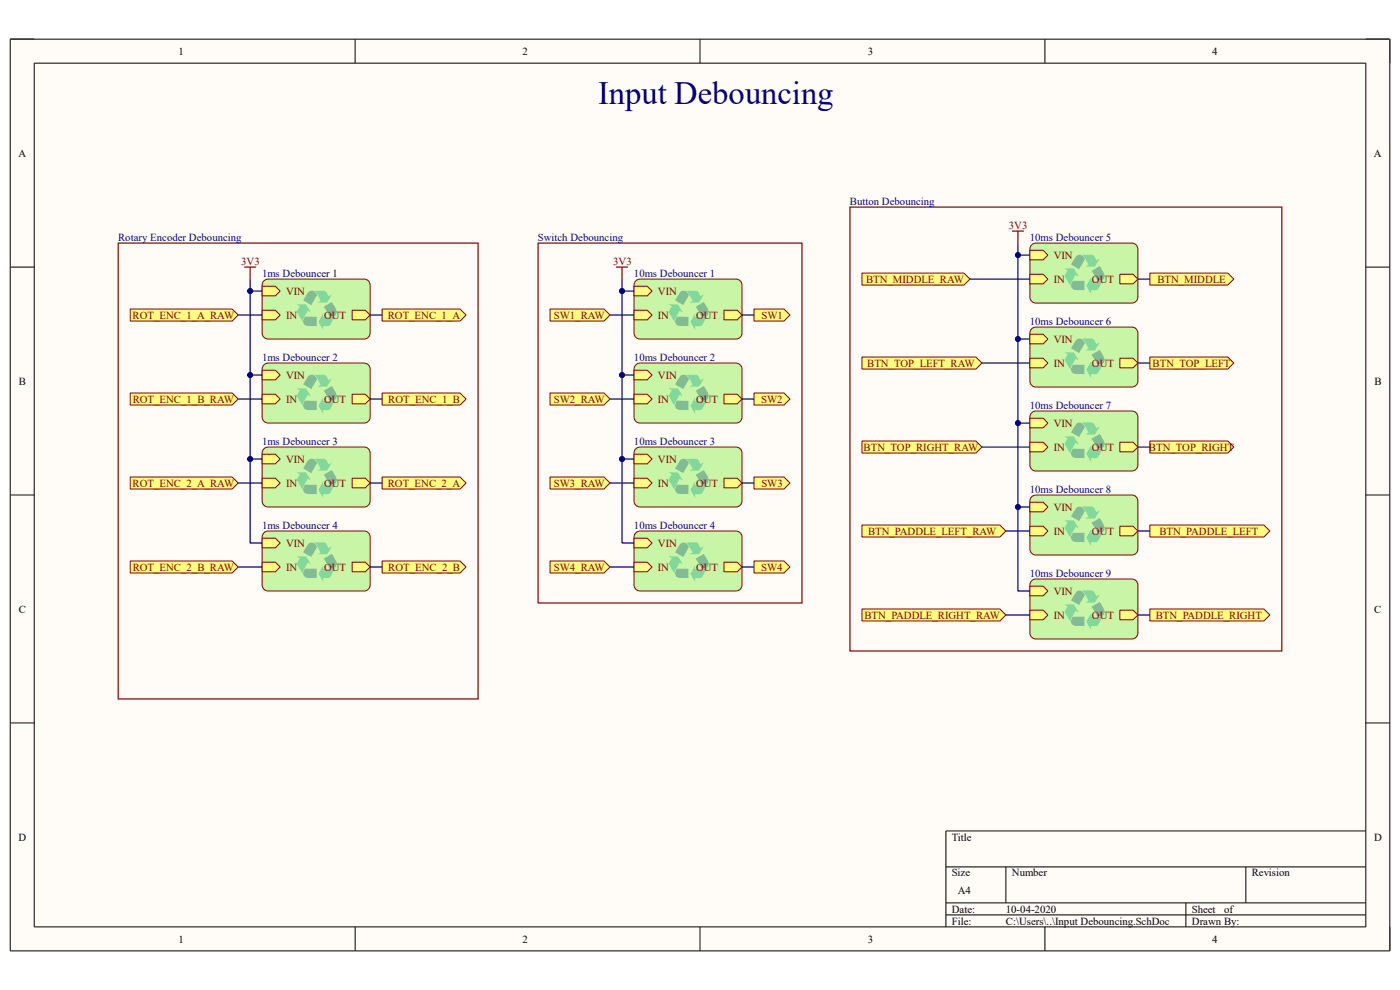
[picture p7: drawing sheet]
<svg xmlns="http://www.w3.org/2000/svg" width="297mm" height="210mm" viewBox="0 0 297 210" stroke-linecap="round" stroke-linejoin="round" font-family="sans-serif">
<path d="M2.2 8.3h292.7v193.4h-292.7z" fill-rule="evenodd" fill="#fffcf8"/>
<path d="M2.2 8.3h292.7v193.4h-292.7z" fill="none" stroke="#000" stroke-width=".21"/>
<path d="M7.3 13.4h282.5v183.2h-282.5z" fill-rule="evenodd" fill="#fffcf8"/>
<g fill="none" stroke="#000" stroke-width=".21">
<path d="M2.2 8.3h5.1M7.3 13.4h282.5v183.2h-282.5zM75.3 8.3v5.1M148.5 8.3v5.1M221.7 8.3v5.1M289.8 8.3h5.1v5.1M2.2 56.7h5.1M289.8 56.7h5.1M2.2 105h5.1M289.8 105h5.1M2.2 153.4h5.1M289.8 153.4h5.1"/>
<path d="M289.8 176.3h-89.1v20.3M75.3 196.6v5.1M148.5 196.6v5.1M200.7 183.9h89.1M200.7 191.5h89.1M200.7 194.1h89.1M213.4 183.9v7.6M221.7 196.6v5.1M251.6 191.5v5.1M264.3 183.9v7.6M294.9 196.6v5.1"/>
</g>
<path d="M25.1 51.6h76.3v96.7h-76.3zM114.2 51.6h55.9v76.3h-55.9zM130.7 56.7h2.5M132 56.7v2.5M180.3 43.9h91.6v94.2h-91.6zM214.7 49h2.5M216 49v2.6" fill="none" stroke="#800000" stroke-width=".25"/>
<path d="M160 65.6h6.3l1.3 1.2-1.3 1.3h-6.3z" fill-rule="evenodd" fill="#ffff80"/>
<path d="M160 65.6h6.3l1.3 1.2-1.3 1.3h-6.3z" fill="none" stroke="#800000" stroke-width=".21"/>
<path d="M160 83.4h6.3l1.3 1.3-1.3 1.2h-6.3z" fill-rule="evenodd" fill="#ffff80"/>
<path d="M160 83.4h6.3l1.3 1.3-1.3 1.2h-6.3z" fill="none" stroke="#800000" stroke-width=".21"/>
<path d="M160 101.2h6.3l1.3 1.3-1.3 1.2h-6.3z" fill-rule="evenodd" fill="#ffff80"/>
<path d="M160 101.2h6.3l1.3 1.3-1.3 1.2h-6.3z" fill="none" stroke="#800000" stroke-width=".21"/>
<path d="M160 119h6.3l1.3 1.3-1.3 1.3h-6.3z" fill-rule="evenodd" fill="#ffff80"/>
<path d="M160 119h6.3l1.3 1.3-1.3 1.3h-6.3z" fill="none" stroke="#800000" stroke-width=".21"/>
<path d="M116.7 65.6h11.4l1.3 1.2-1.3 1.3h-11.4z" fill-rule="evenodd" fill="#ffff80"/>
<path d="M116.7 65.6h11.4l1.3 1.2-1.3 1.3h-11.4z" fill="none" stroke="#800000" stroke-width=".21"/>
<path d="M116.7 83.4h11.4l1.3 1.3-1.3 1.2h-11.4z" fill-rule="evenodd" fill="#ffff80"/>
<path d="M116.7 83.4h11.4l1.3 1.3-1.3 1.2h-11.4z" fill="none" stroke="#800000" stroke-width=".21"/>
<path d="M116.7 101.2h11.4l1.3 1.3-1.3 1.2h-11.4z" fill-rule="evenodd" fill="#ffff80"/>
<path d="M116.7 101.2h11.4l1.3 1.3-1.3 1.2h-11.4z" fill="none" stroke="#800000" stroke-width=".21"/>
<path d="M116.7 119h11.4l1.3 1.3-1.3 1.3h-11.4z" fill-rule="evenodd" fill="#ffff80"/>
<path d="M116.7 119h11.4l1.3 1.3-1.3 1.3h-11.4z" fill="none" stroke="#800000" stroke-width=".21"/>
<path d="M27.6 65.6h21.7l1.2 1.2-1.2 1.3h-21.7z" fill-rule="evenodd" fill="#ffff80"/>
<path d="M27.6 65.6h21.7l1.2 1.2-1.2 1.3h-21.7z" fill="none" stroke="#800000" stroke-width=".21"/>
<path d="M27.6 83.4h21.7l1.2 1.2-1.2 1.3h-21.7z" fill-rule="evenodd" fill="#ffff80"/>
<path d="M27.6 83.4h21.7l1.2 1.2-1.2 1.3h-21.7z" fill="none" stroke="#800000" stroke-width=".21"/>
<path d="M51.8 56.7h2.5M53.1 56.7v2.5" fill="none" stroke="#800000" stroke-width=".25"/>
<path d="M81.1 65.6h16.5l1.3 1.2-1.3 1.3h-16.5z" fill-rule="evenodd" fill="#ffff80"/>
<path d="M81.1 65.6h16.5l1.3 1.2-1.3 1.3h-16.5z" fill="none" stroke="#800000" stroke-width=".21"/>
<path d="M81.1 83.4h16.5l1.3 1.3-1.3 1.2h-16.5z" fill-rule="evenodd" fill="#ffff80"/>
<path d="M81.1 83.4h16.5l1.3 1.3-1.3 1.2h-16.5z" fill="none" stroke="#800000" stroke-width=".21"/>
<path d="M243.9 57.9h16.6l1.3 1.3-1.3 1.3h-16.6z" fill-rule="evenodd" fill="#ffff80"/>
<path d="M243.9 57.9h16.6l1.3 1.3-1.3 1.3h-16.6z" fill="none" stroke="#800000" stroke-width=".21"/>
<path d="M243.9 75.7h16.6l1.3 1.3-1.3 1.3h-16.6z" fill-rule="evenodd" fill="#ffff80"/>
<path d="M243.9 75.7h16.6l1.3 1.3-1.3 1.3h-16.6z" fill="none" stroke="#800000" stroke-width=".21"/>
<path d="M243.9 93.6h16.6l1.3 1.2-1.3 1.3h-16.6z" fill-rule="evenodd" fill="#ffff80"/>
<path d="M243.9 93.6h16.6l1.3 1.2-1.3 1.3h-16.6z" fill="none" stroke="#800000" stroke-width=".21"/>
<path d="M243.9 111.4h24.2l1.3 1.2-1.3 1.3h-24.2z" fill-rule="evenodd" fill="#ffff80"/>
<path d="M243.9 111.4h24.2l1.3 1.2-1.3 1.3h-24.2z" fill="none" stroke="#800000" stroke-width=".21"/>
<path d="M243.9 129.2h24.2l1.3 1.3-1.3 1.2h-24.2z" fill-rule="evenodd" fill="#ffff80"/>
<path d="M243.9 129.2h24.2l1.3 1.3-1.3 1.2h-24.2z" fill="none" stroke="#800000" stroke-width=".21"/>
<path d="M182.9 57.9h21.6l1.3 1.3-1.3 1.3h-21.6z" fill-rule="evenodd" fill="#ffff80"/>
<path d="M182.9 57.9h21.6l1.3 1.3-1.3 1.3h-21.6z" fill="none" stroke="#800000" stroke-width=".21"/>
<path d="M182.9 75.7h24.1l1.3 1.3-1.3 1.3h-24.1z" fill-rule="evenodd" fill="#ffff80"/>
<path d="M182.9 75.7h24.1l1.3 1.3-1.3 1.3h-24.1z" fill="none" stroke="#800000" stroke-width=".21"/>
<path d="M182.9 93.6h24.1l1.3 1.2-1.3 1.3h-24.1z" fill-rule="evenodd" fill="#ffff80"/>
<path d="M182.9 93.6h24.1l1.3 1.2-1.3 1.3h-24.1z" fill="none" stroke="#800000" stroke-width=".21"/>
<path d="M182.9 111.4h29.2l1.3 1.2-1.3 1.3h-29.2z" fill-rule="evenodd" fill="#ffff80"/>
<path d="M182.9 111.4h29.2l1.3 1.2-1.3 1.3h-29.2z" fill="none" stroke="#800000" stroke-width=".21"/>
<path d="M182.9 129.2h29.2l1.3 1.3-1.3 1.2h-29.2z" fill-rule="evenodd" fill="#ffff80"/>
<path d="M182.9 129.2h29.2l1.3 1.3-1.3 1.2h-29.2z" fill="none" stroke="#800000" stroke-width=".21"/>
<path d="M134.8 59.7l.6-.4 .4-.1h20.3a1.27 1.27 0 0 1 1.3 1.3v10.2a1.27 1.27 0 0 1-1.3 1.2h-20.3a1.27 1.27 0 0 1-1.3-1.2v-10.2z" fill-rule="evenodd" fill="#c8f6a6"/>
<path d="M134.8 59.7l.6-.4 .4-.1h20.3a1.27 1.27 0 0 1 1.3 1.3v10.2a1.27 1.27 0 0 1-1.3 1.2h-20.3a1.27 1.27 0 0 1-1.3-1.2v-10.2z" fill="none" stroke="#800000" stroke-width=".21"/>
<path d="M145.4 61.7h2.4l.4 .3 .4 .9 .7-.4-1 1.7h-2l.7-.4-1.1-1.9z" fill="#82d79a"/>
<path d="M144.4 61.9a1.1 1.1 0 0 1 1.8 .7l-1.3 2.1-1.7-1z" fill="#82bc95"/>
<path d="M147.4 66.5l.1 .8h1.9l.7-.3-1.2 2-1.4 .2v.8l-1-1.7z" fill="#82d79a"/>
<path d="M147.6 65.1l1.7-1a3.7 3.7 0 0 1 1.1 2.2l-.1 .2a1.19 1.19 0 0 1-1.4 .7z" fill="#82bc95"/>
<path d="M141.9 64.6h1.9l1.1 1.7-.7-.4-1 1.7-.1 .7-1.1-2 .1-.5 .4-.8z" fill="#82d79a"/>
<path d="M143.6 67.2h2.5v2l-1.9-.1a1.09 1.09 0 0 1-1-.7 1.09 1.09 0 0 1 .4-1.2z" fill="#82bc95"/>
<path d="M134.5 60.7h2.8l1 1-1 1.1h-2.8z" fill-rule="evenodd" fill="#ffff80"/>
<path d="M134.5 60.7h2.8l1 1-1 1.1h-2.8z" fill="none" stroke="#800000" stroke-width=".21"/>
<path d="M134.5 65.8h2.8l1 1-1 1.1h-2.8z" fill-rule="evenodd" fill="#ffff80"/>
<path d="M134.5 65.8h2.8l1 1-1 1.1h-2.8z" fill="none" stroke="#800000" stroke-width=".21"/>
<path d="M153.6 65.8h2.8l1 1-1 1.1h-2.8z" fill-rule="evenodd" fill="#ffff80"/>
<path d="M153.6 65.8h2.8l1 1-1 1.1h-2.8z" fill="none" stroke="#800000" stroke-width=".21"/>
<path d="M134.8 77.5l.6-.4 .4-.1h20.3a1.27 1.27 0 0 1 1.3 1.3v10.2a1.27 1.27 0 0 1-1.3 1.2h-20.3a1.27 1.27 0 0 1-1.3-1.2v-10.2z" fill-rule="evenodd" fill="#c8f6a6"/>
<path d="M134.8 77.5l.6-.4 .4-.1h20.3a1.27 1.27 0 0 1 1.3 1.3v10.2a1.27 1.27 0 0 1-1.3 1.2h-20.3a1.27 1.27 0 0 1-1.3-1.2v-10.2z" fill="none" stroke="#800000" stroke-width=".21"/>
<path d="M145.4 79.5h2.4l.4 .4 .4 .8 .7-.4-1 1.7h-2l.7-.4-1.1-1.8z" fill="#82d79a"/>
<path d="M144.4 79.8a1.1 1.1 0 0 1 1.8 .7l-1.3 2.1-1.7-1.1z" fill="#82bc95"/>
<path d="M147.4 84.4l.1 .7h1.9l.7-.3-1.2 2.1-1.4 .1v.8l-1-1.7z" fill="#82d79a"/>
<path d="M147.6 82.9l1.7-1a3.7 3.7 0 0 1 1.1 2.2l-.1 .2a1.19 1.19 0 0 1-1.4 .7z" fill="#82bc95"/>
<path d="M141.9 82.4h1.9l1.1 1.7-.7-.3-1 1.6-.1 .7-1.1-1.9 .1-.6 .4-.8z" fill="#82d79a"/>
<path d="M143.6 85h2.5v2h-1.9a1.09 1.09 0 0 1-1-.8 1.09 1.09 0 0 1 .4-1.2z" fill="#82bc95"/>
<path d="M134.5 78.5h2.8l1 1.1-1 1h-2.8z" fill-rule="evenodd" fill="#ffff80"/>
<path d="M134.5 78.5h2.8l1 1.1-1 1h-2.8z" fill="none" stroke="#800000" stroke-width=".21"/>
<path d="M134.5 83.6h2.8l1 1.1-1 1h-2.8z" fill-rule="evenodd" fill="#ffff80"/>
<path d="M134.5 83.6h2.8l1 1.1-1 1h-2.8z" fill="none" stroke="#800000" stroke-width=".21"/>
<path d="M153.6 83.6h2.8l1 1.1-1 1h-2.8z" fill-rule="evenodd" fill="#ffff80"/>
<path d="M153.6 83.6h2.8l1 1.1-1 1h-2.8z" fill="none" stroke="#800000" stroke-width=".21"/>
<path d="M134.8 95.4l.6-.5 .4-.1h20.3a1.27 1.27 0 0 1 1.3 1.3v10.2a1.27 1.27 0 0 1-1.3 1.3h-20.3a1.27 1.27 0 0 1-1.3-1.3v-10.2z" fill-rule="evenodd" fill="#c8f6a6"/>
<path d="M134.8 95.4l.6-.5 .4-.1h20.3a1.27 1.27 0 0 1 1.3 1.3v10.2a1.27 1.27 0 0 1-1.3 1.3h-20.3a1.27 1.27 0 0 1-1.3-1.3v-10.2z" fill="none" stroke="#800000" stroke-width=".21"/>
<path d="M145.4 97.3h2.4l.4 .4 .4 .8 .7-.4-1 1.7h-2l.7-.4-1.1-1.8z" fill="#82d79a"/>
<path d="M144.4 97.6a1.1 1.1 0 0 1 1.8 .7l-1.3 2.1-1.7-1z" fill="#82bc95"/>
<path d="M147.4 102.2l.1 .7h1.9l.7-.3-1.2 2.1-1.4 .1v.8l-1-1.7z" fill="#82d79a"/>
<path d="M147.6 100.7l1.7-1a3.7 3.7 0 0 1 1.1 2.2l-.1 .2a1.19 1.19 0 0 1-1.4 .7z" fill="#82bc95"/>
<path d="M141.9 100.2h1.9l1.1 1.7-.7-.3-1 1.7-.1 .7-1.1-2 .1-.6 .4-.8z" fill="#82d79a"/>
<path d="M143.6 102.8l2.5 .1v1.9h-1.9a1.09 1.09 0 0 1-1-.8 1.09 1.09 0 0 1 .4-1.2z" fill="#82bc95"/>
<path d="M134.5 96.4h2.8l1 1-1 1h-2.8z" fill-rule="evenodd" fill="#ffff80"/>
<path d="M134.5 96.4h2.8l1 1-1 1h-2.8z" fill="none" stroke="#800000" stroke-width=".21"/>
<path d="M134.5 101.4h2.8l1 1.1-1 1h-2.8z" fill-rule="evenodd" fill="#ffff80"/>
<path d="M134.5 101.4h2.8l1 1.1-1 1h-2.8z" fill="none" stroke="#800000" stroke-width=".21"/>
<path d="M153.6 101.4h2.8l1 1.1-1 1h-2.8z" fill-rule="evenodd" fill="#ffff80"/>
<path d="M153.6 101.4h2.8l1 1.1-1 1h-2.8z" fill="none" stroke="#800000" stroke-width=".21"/>
<path d="M134.8 113.2l.6-.5 .4-.1h20.3a1.27 1.27 0 0 1 1.3 1.3v10.2a1.27 1.27 0 0 1-1.3 1.3h-20.3a1.27 1.27 0 0 1-1.3-1.3v-10.2z" fill-rule="evenodd" fill="#c8f6a6"/>
<path d="M134.8 113.2l.6-.5 .4-.1h20.3a1.27 1.27 0 0 1 1.3 1.3v10.2a1.27 1.27 0 0 1-1.3 1.3h-20.3a1.27 1.27 0 0 1-1.3-1.3v-10.2z" fill="none" stroke="#800000" stroke-width=".21"/>
<path d="M145.4 115.1h2.4l.4 .4 .4 .8 .7-.4-1 1.7h-2l.7-.4-1.1-1.8z" fill="#82d79a"/>
<path d="M144.4 115.4a1.1 1.1 0 0 1 1.8 .7l-1.3 2.1-1.7-1.1z" fill="#82bc95"/>
<path d="M147.4 120l.1 .7h1.9l.7-.2-1.2 2-1.4 .1v.8l-1-1.7z" fill="#82d79a"/>
<path d="M147.6 118.5l1.7-1a3.7 3.7 0 0 1 1.1 2.2l-.1 .2a1.19 1.19 0 0 1-1.4 .7z" fill="#82bc95"/>
<path d="M141.9 118h1.9l1.1 1.7-.7-.3-1 1.7-.1 .7-1.1-2 .1-.6 .4-.8z" fill="#82d79a"/>
<path d="M143.6 120.6l2.5 .1v1.9h-1.9a1.09 1.09 0 0 1-1-.8 1.09 1.09 0 0 1 .4-1.2z" fill="#82bc95"/>
<path d="M134.5 114.2h2.8l1 1-1 1h-2.8z" fill-rule="evenodd" fill="#ffff80"/>
<path d="M134.5 114.2h2.8l1 1-1 1h-2.8z" fill="none" stroke="#800000" stroke-width=".21"/>
<path d="M134.5 119.3h2.8l1 1-1 1h-2.8z" fill-rule="evenodd" fill="#ffff80"/>
<path d="M134.5 119.3h2.8l1 1-1 1h-2.8z" fill="none" stroke="#800000" stroke-width=".21"/>
<path d="M153.6 119.3h2.8l1 1-1 1h-2.8z" fill-rule="evenodd" fill="#ffff80"/>
<path d="M153.6 119.3h2.8l1 1-1 1h-2.8z" fill="none" stroke="#800000" stroke-width=".21"/>
<path d="M218.7 52.1l.7-.5h.4h20.3a1.27 1.27 0 0 1 1.3 1.2v10.2a1.27 1.27 0 0 1-1.3 1.3h-20.3a1.27 1.27 0 0 1-1.3-1.3v-10.2z" fill-rule="evenodd" fill="#c8f6a6"/>
<path d="M218.7 52.1l.7-.5h.4h20.3a1.27 1.27 0 0 1 1.3 1.2v10.2a1.27 1.27 0 0 1-1.3 1.3h-20.3a1.27 1.27 0 0 1-1.3-1.3v-10.2z" fill="none" stroke="#800000" stroke-width=".21"/>
<path d="M229.4 54l2.4 .1 .4 .3 .4 .8 .7-.4-1 1.7h-2l.6-.3-1-1.9z" fill="#82d79a"/>
<path d="M228.4 54.3a1.1 1.1 0 0 1 1.8 .7l-1.3 2.1-1.7-1z" fill="#82bc95"/>
<path d="M231.4 58.9v.8l2-.1 .7-.2-1.2 2-1.4 .2v.8l-1-1.7z" fill="#82d79a"/>
<path d="M231.6 57.4l1.7-1a3.7 3.7 0 0 1 1.1 2.3l-.1 .2a1.19 1.19 0 0 1-1.5 .6z" fill="#82bc95"/>
<path d="M225.8 57h2l1.1 1.7-.7-.4-1 1.7-.1 .7-1.2-2 .1-.5 .5-.8z" fill="#82d79a"/>
<path d="M227.6 59.6h2.5v1.9h-1.9a1.09 1.09 0 0 1-1-.7 1.09 1.09 0 0 1 .4-1.2z" fill="#82bc95"/>
<path d="M218.5 53.1h2.8l1 1-1 1h-2.8z" fill-rule="evenodd" fill="#ffff80"/>
<path d="M218.5 53.1h2.8l1 1-1 1h-2.8z" fill="none" stroke="#800000" stroke-width=".21"/>
<path d="M218.5 58.2h2.8l1 1-1 1h-2.8z" fill-rule="evenodd" fill="#ffff80"/>
<path d="M218.5 58.2h2.8l1 1-1 1h-2.8z" fill="none" stroke="#800000" stroke-width=".21"/>
<path d="M237.6 58.2h2.8l1 1-1 1h-2.8z" fill-rule="evenodd" fill="#ffff80"/>
<path d="M237.6 58.2h2.8l1 1-1 1h-2.8z" fill="none" stroke="#800000" stroke-width=".21"/>
<path d="M218.7 69.9l.7-.5h.4h20.3a1.27 1.27 0 0 1 1.3 1.3v10.1a1.27 1.27 0 0 1-1.3 1.3h-20.3a1.27 1.27 0 0 1-1.3-1.3v-10.1z" fill-rule="evenodd" fill="#c8f6a6"/>
<path d="M218.7 69.9l.7-.5h.4h20.3a1.27 1.27 0 0 1 1.3 1.3v10.1a1.27 1.27 0 0 1-1.3 1.3h-20.3a1.27 1.27 0 0 1-1.3-1.3v-10.1z" fill="none" stroke="#800000" stroke-width=".21"/>
<path d="M229.4 71.8h2.4l.4 .4 .4 .8 .7-.4-1 1.7h-2l.6-.3-1-1.9z" fill="#82d79a"/>
<path d="M228.4 72.1a1.1 1.1 0 0 1 1.8 .7l-1.3 2.1-1.7-1z" fill="#82bc95"/>
<path d="M231.4 76.7v.8l2-.1 .7-.2-1.2 2-1.4 .2v.8l-1-1.7z" fill="#82d79a"/>
<path d="M231.6 75.2l1.7-1a3.7 3.7 0 0 1 1.1 2.3l-.1 .2a1.19 1.19 0 0 1-1.5 .6z" fill="#82bc95"/>
<path d="M225.8 74.8h2l1.1 1.7-.7-.4-1 1.7-.1 .7-1.2-2 .1-.5 .5-.8z" fill="#82d79a"/>
<path d="M227.6 77.4h2.5v2l-1.9-.1a1.09 1.09 0 0 1-1-.7 1.09 1.09 0 0 1 .4-1.2z" fill="#82bc95"/>
<path d="M218.5 70.9h2.8l1 1-1 1.1h-2.8z" fill-rule="evenodd" fill="#ffff80"/>
<path d="M218.5 70.9h2.8l1 1-1 1.1h-2.8z" fill="none" stroke="#800000" stroke-width=".21"/>
<path d="M218.5 76h2.8l1 1-1 1h-2.8z" fill-rule="evenodd" fill="#ffff80"/>
<path d="M218.5 76h2.8l1 1-1 1h-2.8z" fill="none" stroke="#800000" stroke-width=".21"/>
<path d="M237.6 76h2.8l1 1-1 1h-2.8z" fill-rule="evenodd" fill="#ffff80"/>
<path d="M237.6 76h2.8l1 1-1 1h-2.8z" fill="none" stroke="#800000" stroke-width=".21"/>
<path d="M218.7 87.7l.7-.4 .4-.1h20.3a1.27 1.27 0 0 1 1.3 1.3v10.1a1.27 1.27 0 0 1-1.3 1.3h-20.3a1.27 1.27 0 0 1-1.3-1.3v-10.1z" fill-rule="evenodd" fill="#c8f6a6"/>
<path d="M218.7 87.7l.7-.4 .4-.1h20.3a1.27 1.27 0 0 1 1.3 1.3v10.1a1.27 1.27 0 0 1-1.3 1.3h-20.3a1.27 1.27 0 0 1-1.3-1.3v-10.1z" fill="none" stroke="#800000" stroke-width=".21"/>
<path d="M229.4 89.6l2.4 .1 .4 .3 .4 .8 .7-.3-1 1.7h-2l.6-.4-1-1.9z" fill="#82d79a"/>
<path d="M228.4 89.9a1.1 1.1 0 0 1 1.8 .7l-1.3 2.1-1.7-1z" fill="#82bc95"/>
<path d="M231.4 94.5v.8h2l.7-.3-1.2 2.1-1.4 .1v.8l-1-1.7z" fill="#82d79a"/>
<path d="M231.6 93.1l1.7-1a3.7 3.7 0 0 1 1.1 2.2l-.1 .2a1.19 1.19 0 0 1-1.5 .7z" fill="#82bc95"/>
<path d="M225.8 92.6h2l1.1 1.7-.7-.4-1 1.7-.1 .7-1.2-2 .1-.5 .5-.8z" fill="#82d79a"/>
<path d="M227.6 95.2h2.5v2h-1.9a1.09 1.09 0 0 1-1-.8 1.09 1.09 0 0 1 .4-1.2z" fill="#82bc95"/>
<path d="M218.5 88.7h2.8l1 1-1 1.1h-2.8z" fill-rule="evenodd" fill="#ffff80"/>
<path d="M218.5 88.7h2.8l1 1-1 1.1h-2.8z" fill="none" stroke="#800000" stroke-width=".21"/>
<path d="M218.5 93.8h2.8l1 1-1 1.1h-2.8z" fill-rule="evenodd" fill="#ffff80"/>
<path d="M218.5 93.8h2.8l1 1-1 1.1h-2.8z" fill="none" stroke="#800000" stroke-width=".21"/>
<path d="M237.6 93.8h2.8l1 1-1 1.1h-2.8z" fill-rule="evenodd" fill="#ffff80"/>
<path d="M237.6 93.8h2.8l1 1-1 1.1h-2.8z" fill="none" stroke="#800000" stroke-width=".21"/>
<path d="M218.7 105.5l.7-.4 .4-.1h20.3a1.27 1.27 0 0 1 1.3 1.3v10.2a1.27 1.27 0 0 1-1.3 1.2h-20.3a1.27 1.27 0 0 1-1.3-1.2v-10.2z" fill-rule="evenodd" fill="#c8f6a6"/>
<path d="M218.7 105.5l.7-.4 .4-.1h20.3a1.27 1.27 0 0 1 1.3 1.3v10.2a1.27 1.27 0 0 1-1.3 1.2h-20.3a1.27 1.27 0 0 1-1.3-1.2v-10.2z" fill="none" stroke="#800000" stroke-width=".21"/>
<path d="M229.4 107.5h2.4l.4 .3 .4 .9 .7-.4-1 1.7h-2l.6-.4-1-1.9z" fill="#82d79a"/>
<path d="M228.4 107.7a1.1 1.1 0 0 1 1.8 .7l-1.3 2.1-1.7-1z" fill="#82bc95"/>
<path d="M231.4 112.4v.7h2l.7-.3-1.2 2.1-1.4 .1v.8l-1-1.7z" fill="#82d79a"/>
<path d="M231.6 110.9l1.7-1a3.7 3.7 0 0 1 1.1 2.2l-.1 .2a1.19 1.19 0 0 1-1.5 .7z" fill="#82bc95"/>
<path d="M225.8 110.4h2l1.1 1.7-.7-.3-1 1.6-.1 .7-1.2-1.9 .1-.6 .5-.8z" fill="#82d79a"/>
<path d="M227.6 113h2.5v2h-1.9a1.09 1.09 0 0 1-1-.8 1.09 1.09 0 0 1 .4-1.2z" fill="#82bc95"/>
<path d="M218.5 106.5h2.8l1 1.1-1 1h-2.8z" fill-rule="evenodd" fill="#ffff80"/>
<path d="M218.5 106.5h2.8l1 1.1-1 1h-2.8z" fill="none" stroke="#800000" stroke-width=".21"/>
<path d="M218.5 111.6h2.8l1 1-1 1.1h-2.8z" fill-rule="evenodd" fill="#ffff80"/>
<path d="M218.5 111.6h2.8l1 1-1 1.1h-2.8z" fill="none" stroke="#800000" stroke-width=".21"/>
<path d="M237.6 111.6h2.8l1 1-1 1.1h-2.8z" fill-rule="evenodd" fill="#ffff80"/>
<path d="M237.6 111.6h2.8l1 1-1 1.1h-2.8z" fill="none" stroke="#800000" stroke-width=".21"/>
<path d="M218.7 123.3l.7-.4 .4-.1h20.3a1.27 1.27 0 0 1 1.3 1.3v10.2a1.27 1.27 0 0 1-1.3 1.3h-20.3a1.27 1.27 0 0 1-1.3-1.3v-10.2z" fill-rule="evenodd" fill="#c8f6a6"/>
<path d="M218.7 123.3l.7-.4 .4-.1h20.3a1.27 1.27 0 0 1 1.3 1.3v10.2a1.27 1.27 0 0 1-1.3 1.3h-20.3a1.27 1.27 0 0 1-1.3-1.3v-10.2z" fill="none" stroke="#800000" stroke-width=".21"/>
<path d="M229.4 125.3h2.4l.4 .4 .4 .8 .7-.4-1 1.7h-2l.6-.4-1-1.8z" fill="#82d79a"/>
<path d="M228.4 125.6a1.1 1.1 0 0 1 1.8 .7l-1.3 2.1-1.7-1.1z" fill="#82bc95"/>
<path d="M231.4 130.2v.7h2l.7-.3-1.2 2.1-1.4 .1v.8l-1-1.7z" fill="#82d79a"/>
<path d="M231.6 128.7l1.7-1a3.7 3.7 0 0 1 1.1 2.2l-.1 .2a1.19 1.19 0 0 1-1.5 .7z" fill="#82bc95"/>
<path d="M225.8 128.2h2l1.1 1.7-.7-.3-1 1.6-.1 .8-1.2-2 .1-.6 .5-.8z" fill="#82d79a"/>
<path d="M227.6 130.8h2.5v2h-1.9a1.09 1.09 0 0 1-1-.8 1.09 1.09 0 0 1 .4-1.2z" fill="#82bc95"/>
<path d="M218.5 124.4h2.8l1 1-1 1h-2.8z" fill-rule="evenodd" fill="#ffff80"/>
<path d="M218.5 124.4h2.8l1 1-1 1h-2.8z" fill="none" stroke="#800000" stroke-width=".21"/>
<path d="M218.5 129.4h2.8l1 1.1-1 1h-2.8z" fill-rule="evenodd" fill="#ffff80"/>
<path d="M218.5 129.4h2.8l1 1.1-1 1h-2.8z" fill="none" stroke="#800000" stroke-width=".21"/>
<path d="M237.6 129.4h2.8l1 1.1-1 1h-2.8z" fill-rule="evenodd" fill="#ffff80"/>
<path d="M237.6 129.4h2.8l1 1.1-1 1h-2.8z" fill="none" stroke="#800000" stroke-width=".21"/>
<path d="M55.9 59.7l.6-.4 .4-.1h20.3a1.27 1.27 0 0 1 1.3 1.3v10.2a1.27 1.27 0 0 1-1.3 1.2h-20.3a1.27 1.27 0 0 1-1.3-1.2v-10.2z" fill-rule="evenodd" fill="#c8f6a6"/>
<path d="M55.9 59.7l.6-.4 .4-.1h20.3a1.27 1.27 0 0 1 1.3 1.3v10.2a1.27 1.27 0 0 1-1.3 1.2h-20.3a1.27 1.27 0 0 1-1.3-1.2v-10.2z" fill="none" stroke="#800000" stroke-width=".21"/>
<path d="M66.5 61.7h2.4l.4 .3 .4 .9 .7-.4-1 1.7h-2l.6-.4-1-1.9z" fill="#82d79a"/>
<path d="M65.5 61.9a1.1 1.1 0 0 1 1.8 .7l-1.3 2.1-1.7-1z" fill="#82bc95"/>
<path d="M68.5 66.5v.8h2l.7-.3-1.2 2-1.4 .2v.8l-1-1.7z" fill="#82d79a"/>
<path d="M68.7 65.1l1.7-1a3.7 3.7 0 0 1 1.1 2.2l-.1 .2a1.19 1.19 0 0 1-1.5 .7z" fill="#82bc95"/>
<path d="M62.9 64.6h2l1.1 1.7-.7-.4-1 1.7-.1 .7-1.2-2 .2-.5 .4-.8z" fill="#82d79a"/>
<path d="M64.7 67.2h2.5v2l-1.9-.1a1.09 1.09 0 0 1-1-.7 1.09 1.09 0 0 1 .4-1.2z" fill="#82bc95"/>
<path d="M55.6 60.7h2.8l1 1-1 1.1h-2.8z" fill-rule="evenodd" fill="#ffff80"/>
<path d="M55.6 60.7h2.8l1 1-1 1.1h-2.8z" fill="none" stroke="#800000" stroke-width=".21"/>
<path d="M55.6 65.8h2.8l1 1-1 1.1h-2.8z" fill-rule="evenodd" fill="#ffff80"/>
<path d="M55.6 65.8h2.8l1 1-1 1.1h-2.8z" fill="none" stroke="#800000" stroke-width=".21"/>
<path d="M74.7 65.8h2.8l1 1-1 1.1h-2.8z" fill-rule="evenodd" fill="#ffff80"/>
<path d="M74.7 65.8h2.8l1 1-1 1.1h-2.8z" fill="none" stroke="#800000" stroke-width=".21"/>
<path d="M55.9 77.5l.6-.4 .4-.1h20.3a1.27 1.27 0 0 1 1.3 1.3v10.2a1.27 1.27 0 0 1-1.3 1.2h-20.3a1.27 1.27 0 0 1-1.3-1.2v-10.2z" fill-rule="evenodd" fill="#c8f6a6"/>
<path d="M55.9 77.5l.6-.4 .4-.1h20.3a1.27 1.27 0 0 1 1.3 1.3v10.2a1.27 1.27 0 0 1-1.3 1.2h-20.3a1.27 1.27 0 0 1-1.3-1.2v-10.2z" fill="none" stroke="#800000" stroke-width=".21"/>
<path d="M66.5 79.5h2.4l.4 .4 .4 .8 .7-.4-1 1.7h-2l.6-.4-1-1.8z" fill="#82d79a"/>
<path d="M65.5 79.8a1.1 1.1 0 0 1 1.8 .7l-1.3 2.1-1.7-1.1z" fill="#82bc95"/>
<path d="M68.5 84.4v.7h2l.7-.3-1.2 2.1-1.4 .1v.8l-1-1.7z" fill="#82d79a"/>
<path d="M68.7 82.9l1.7-1a3.7 3.7 0 0 1 1.1 2.2l-.1 .2a1.19 1.19 0 0 1-1.5 .7z" fill="#82bc95"/>
<path d="M62.9 82.4h2l1.1 1.7-.7-.3-1 1.6-.1 .7-1.2-1.9 .2-.6 .4-.8z" fill="#82d79a"/>
<path d="M64.7 85h2.5v2h-1.9a1.09 1.09 0 0 1-1-.8 1.09 1.09 0 0 1 .4-1.2z" fill="#82bc95"/>
<path d="M55.6 78.5h2.8l1 1.1-1 1h-2.8z" fill-rule="evenodd" fill="#ffff80"/>
<path d="M55.6 78.5h2.8l1 1.1-1 1h-2.8z" fill="none" stroke="#800000" stroke-width=".21"/>
<path d="M55.6 83.6h2.8l1 1-1 1.1h-2.8z" fill-rule="evenodd" fill="#ffff80"/>
<path d="M55.6 83.6h2.8l1 1-1 1.1h-2.8z" fill="none" stroke="#800000" stroke-width=".21"/>
<path d="M74.7 83.6h2.8l1 1-1 1.1h-2.8z" fill-rule="evenodd" fill="#ffff80"/>
<path d="M74.7 83.6h2.8l1 1-1 1.1h-2.8z" fill="none" stroke="#800000" stroke-width=".21"/>
<path d="M216 51.6v2.5" fill="none" stroke="#000080" stroke-width=".25"/>
<circle cx="216" cy="54.1" r=".51" fill="#000080"/>
<circle cx="216" cy="54.1" r=".51" fill="none" stroke="#000080" stroke-width=".21"/>
<path d="M50.5 66.8h5.1M55.6 61.7h-2.5v17.9h2.5M50.5 84.6h5.1" fill="none" stroke="#000080" stroke-width=".25"/>
<circle cx="53.1" cy="61.7" r=".51" fill="#000080"/>
<circle cx="53.1" cy="61.7" r=".51" fill="none" stroke="#000080" stroke-width=".21"/>
<circle cx="53.1" cy="79.6" r=".51" fill="#000080"/>
<circle cx="53.1" cy="79.6" r=".51" fill="none" stroke="#000080" stroke-width=".21"/>
<path d="M78.5 66.8h2.6M129.4 66.8h5.1M134.5 61.7h-2.5v53.5h2.5M78.5 84.6h2.6M129.4 84.7h5.1M129.4 102.5h5.1M129.4 120.3h5.1" fill="none" stroke="#000080" stroke-width=".25"/>
<circle cx="132" cy="61.7" r=".51" fill="#000080"/>
<circle cx="132" cy="61.7" r=".51" fill="none" stroke="#000080" stroke-width=".21"/>
<circle cx="132" cy="79.6" r=".51" fill="#000080"/>
<circle cx="132" cy="79.6" r=".51" fill="none" stroke="#000080" stroke-width=".21"/>
<circle cx="132" cy="97.4" r=".51" fill="#000080"/>
<circle cx="132" cy="97.4" r=".51" fill="none" stroke="#000080" stroke-width=".21"/>
<path d="M132 97.4h2.5" fill="none" stroke="#000080" stroke-width=".25"/>
<circle cx="132" cy="97.4" r=".51" fill="#000080"/>
<circle cx="132" cy="97.4" r=".51" fill="none" stroke="#000080" stroke-width=".21"/>
<path d="M132 79.6h2.5" fill="none" stroke="#000080" stroke-width=".25"/>
<circle cx="132" cy="79.6" r=".51" fill="#000080"/>
<circle cx="132" cy="79.6" r=".51" fill="none" stroke="#000080" stroke-width=".21"/>
<path d="M205.8 59.2h12.7M157.4 66.8h2.6M208.3 77h10.2M157.4 84.7h2.6M208.3 94.8h10.2M157.4 102.5h2.6M213.4 112.6h5.1M216 107.6v17.8h2.5M157.4 120.3h2.6M213.4 130.5h5.1" fill="none" stroke="#000080" stroke-width=".25"/>
<circle cx="216" cy="107.6" r=".51" fill="#000080"/>
<circle cx="216" cy="107.6" r=".51" fill="none" stroke="#000080" stroke-width=".21"/>
<path d="M216 89.7v17.9h2.5" fill="none" stroke="#000080" stroke-width=".25"/>
<circle cx="216" cy="89.7" r=".51" fill="#000080"/>
<circle cx="216" cy="89.7" r=".51" fill="none" stroke="#000080" stroke-width=".21"/>
<circle cx="216" cy="107.6" r=".51" fill="#000080"/>
<circle cx="216" cy="107.6" r=".51" fill="none" stroke="#000080" stroke-width=".21"/>
<path d="M218.5 54.1h-2.5v35.6h2.5" fill="none" stroke="#000080" stroke-width=".25"/>
<circle cx="216" cy="54.1" r=".51" fill="#000080"/>
<circle cx="216" cy="54.1" r=".51" fill="none" stroke="#000080" stroke-width=".21"/>
<circle cx="216" cy="71.9" r=".51" fill="#000080"/>
<circle cx="216" cy="71.9" r=".51" fill="none" stroke="#000080" stroke-width=".21"/>
<circle cx="216" cy="89.7" r=".51" fill="#000080"/>
<circle cx="216" cy="89.7" r=".51" fill="none" stroke="#000080" stroke-width=".21"/>
<path d="M216 71.9h2.5" fill="none" stroke="#000080" stroke-width=".25"/>
<circle cx="216" cy="71.9" r=".51" fill="#000080"/>
<circle cx="216" cy="71.9" r=".51" fill="none" stroke="#000080" stroke-width=".21"/>
<path d="M53.1 59.2v2.5M241.4 59.2h2.5M241.4 77h2.5M241.4 94.8h2.5M241.4 112.6h2.5M241.4 130.5h2.5" fill="none" stroke="#000080" stroke-width=".25"/>
<circle cx="53.1" cy="61.7" r=".51" fill="#000080"/>
<circle cx="53.1" cy="61.7" r=".51" fill="none" stroke="#000080" stroke-width=".21"/>
<path d="M132 59.2v2.5" fill="none" stroke="#000080" stroke-width=".25"/>
<circle cx="132" cy="61.7" r=".51" fill="#000080"/>
<circle cx="132" cy="61.7" r=".51" fill="none" stroke="#000080" stroke-width=".21"/>
<path d="M27.6 101.2h21.7l1.2 1.3-1.2 1.2h-21.7z" fill-rule="evenodd" fill="#ffff80"/>
<path d="M27.6 101.2h21.7l1.2 1.3-1.2 1.2h-21.7z" fill="none" stroke="#800000" stroke-width=".21"/>
<path d="M27.6 119h21.7l1.2 1.3-1.2 1.3h-21.7z" fill-rule="evenodd" fill="#ffff80"/>
<path d="M27.6 119h21.7l1.2 1.3-1.2 1.3h-21.7z" fill="none" stroke="#800000" stroke-width=".21"/>
<path d="M81.1 101.2h16.5l1.3 1.3-1.3 1.2h-16.5z" fill-rule="evenodd" fill="#ffff80"/>
<path d="M81.1 101.2h16.5l1.3 1.3-1.3 1.2h-16.5z" fill="none" stroke="#800000" stroke-width=".21"/>
<path d="M81.1 119h16.5l1.3 1.3-1.3 1.3h-16.5z" fill-rule="evenodd" fill="#ffff80"/>
<path d="M81.1 119h16.5l1.3 1.3-1.3 1.3h-16.5z" fill="none" stroke="#800000" stroke-width=".21"/>
<path d="M55.9 95.4l.6-.5 .4-.1h20.3a1.27 1.27 0 0 1 1.3 1.3v10.2a1.27 1.27 0 0 1-1.3 1.3h-20.3a1.27 1.27 0 0 1-1.3-1.3v-10.2z" fill-rule="evenodd" fill="#c8f6a6"/>
<path d="M55.9 95.4l.6-.5 .4-.1h20.3a1.27 1.27 0 0 1 1.3 1.3v10.2a1.27 1.27 0 0 1-1.3 1.3h-20.3a1.27 1.27 0 0 1-1.3-1.3v-10.2z" fill="none" stroke="#800000" stroke-width=".21"/>
<path d="M66.5 97.3h2.4l.4 .4 .4 .8 .7-.4-1 1.7h-2l.6-.4-1-1.8z" fill="#82d79a"/>
<path d="M65.5 97.6a1.1 1.1 0 0 1 1.8 .7l-1.3 2.1-1.7-1z" fill="#82bc95"/>
<path d="M68.5 102.2v.7h2l.7-.3-1.2 2.1-1.4 .1v.8l-1-1.7z" fill="#82d79a"/>
<path d="M68.7 100.7l1.7-1a3.7 3.7 0 0 1 1.1 2.2l-.1 .2a1.19 1.19 0 0 1-1.5 .7z" fill="#82bc95"/>
<path d="M62.9 100.2h2l1.1 1.7-.7-.3-1 1.7-.1 .7-1.2-2 .2-.6 .4-.8z" fill="#82d79a"/>
<path d="M64.7 102.8l2.5 .1v1.9h-1.9a1.09 1.09 0 0 1-1-.8 1.09 1.09 0 0 1 .4-1.2z" fill="#82bc95"/>
<path d="M55.6 96.4h2.8l1 1-1 1h-2.8z" fill-rule="evenodd" fill="#ffff80"/>
<path d="M55.6 96.4h2.8l1 1-1 1h-2.8z" fill="none" stroke="#800000" stroke-width=".21"/>
<path d="M55.6 101.4h2.8l1 1.1-1 1h-2.8z" fill-rule="evenodd" fill="#ffff80"/>
<path d="M55.6 101.4h2.8l1 1.1-1 1h-2.8z" fill="none" stroke="#800000" stroke-width=".21"/>
<path d="M74.7 101.4h2.8l1 1.1-1 1h-2.8z" fill-rule="evenodd" fill="#ffff80"/>
<path d="M74.7 101.4h2.8l1 1.1-1 1h-2.8z" fill="none" stroke="#800000" stroke-width=".21"/>
<path d="M55.9 113.2l.6-.5 .4-.1h20.3a1.27 1.27 0 0 1 1.3 1.3v10.2a1.27 1.27 0 0 1-1.3 1.3h-20.3a1.27 1.27 0 0 1-1.3-1.3v-10.2z" fill-rule="evenodd" fill="#c8f6a6"/>
<path d="M55.9 113.2l.6-.5 .4-.1h20.3a1.27 1.27 0 0 1 1.3 1.3v10.2a1.27 1.27 0 0 1-1.3 1.3h-20.3a1.27 1.27 0 0 1-1.3-1.3v-10.2z" fill="none" stroke="#800000" stroke-width=".21"/>
<path d="M66.5 115.1h2.4l.4 .4 .4 .8 .7-.4-1 1.7h-2l.6-.4-1-1.8z" fill="#82d79a"/>
<path d="M65.5 115.4a1.1 1.1 0 0 1 1.8 .7l-1.3 2.1-1.7-1.1z" fill="#82bc95"/>
<path d="M68.5 120v.7h2l.7-.2-1.2 2-1.4 .1v.8l-1-1.7z" fill="#82d79a"/>
<path d="M68.7 118.5l1.7-1a3.7 3.7 0 0 1 1.1 2.2l-.1 .2a1.19 1.19 0 0 1-1.5 .7z" fill="#82bc95"/>
<path d="M62.9 118h2l1.1 1.7-.7-.3-1 1.7-.1 .7-1.2-2 .2-.6 .4-.8z" fill="#82d79a"/>
<path d="M64.7 120.6l2.5 .1v1.9h-1.9a1.09 1.09 0 0 1-1-.8 1.09 1.09 0 0 1 .4-1.2z" fill="#82bc95"/>
<path d="M55.6 114.2h2.8l1 1-1 1h-2.8z" fill-rule="evenodd" fill="#ffff80"/>
<path d="M55.6 114.2h2.8l1 1-1 1h-2.8z" fill="none" stroke="#800000" stroke-width=".21"/>
<path d="M55.6 119.3h2.8l1 1-1 1h-2.8z" fill-rule="evenodd" fill="#ffff80"/>
<path d="M55.6 119.3h2.8l1 1-1 1h-2.8z" fill="none" stroke="#800000" stroke-width=".21"/>
<path d="M74.7 119.3h2.8l1 1-1 1h-2.8z" fill-rule="evenodd" fill="#ffff80"/>
<path d="M74.7 119.3h2.8l1 1-1 1h-2.8z" fill="none" stroke="#800000" stroke-width=".21"/>
<path d="M55.6 97.4h-2.5v17.8h2.5M50.5 102.5h5.1M50.5 120.3h5.1" fill="none" stroke="#000080" stroke-width=".25"/>
<circle cx="53.1" cy="97.4" r=".51" fill="#000080"/>
<circle cx="53.1" cy="97.4" r=".51" fill="none" stroke="#000080" stroke-width=".21"/>
<path d="M53.1 79.6v17.8M78.5 102.5h2.6M78.5 120.3h2.6" fill="none" stroke="#000080" stroke-width=".25"/>
<circle cx="53.1" cy="97.4" r=".51" fill="#000080"/>
<circle cx="53.1" cy="97.4" r=".51" fill="none" stroke="#000080" stroke-width=".21"/>
<circle cx="53.1" cy="79.6" r=".51" fill="#000080"/>
<circle cx="53.1" cy="79.6" r=".51" fill="none" stroke="#000080" stroke-width=".21"/>
<text font-size="6.9" fill="#000080" x="126.9" y="22.1">Input Debouncing</text>
<g font-size="2.3">
<text x="37.9" y="11.6">1</text>
<text x="110.9" y="11.6">2</text>
<text x="184.1" y="11.6">3</text>
<text x="257.2" y="11.6">4</text>
<text x="3.9" y="33.2">A</text>
<text x="291.5" y="33.2">A</text>
<text x="4" y="81.6">B</text>
<text x="291.6" y="81.6">B</text>
<text x="4" y="130">C</text>
<text x="291.5" y="130">C</text>
<text x="3.9" y="178.3">D</text>
<text x="201.9" y="178.3">Title</text>
<text x="291.5" y="178.3">D</text>
<text x="201.9" y="185.9">Size</text>
<text x="214.7" y="185.9">Number</text>
<text x="265.5" y="185.9">Revision</text>
<text x="203.2" y="189.7">A4</text>
<text x="201.9" y="193.6">Date:</text>
<text x="201.9" y="196.1">File:</text>
<text x="213.4" y="193.6">10-04-2020</text>
<text x="213.4" y="196.1">C:\Users\..\Input Debouncing.SchDoc</text>
<text x="252.9" y="193.6">Sheet</text>
<text x="252.9" y="196.1">Drawn By:</text>
<text x="259.7" y="193.6">of</text>
<text x="37.9" y="199.9">1</text>
<text x="110.9" y="199.9">2</text>
<text x="184.1" y="199.9">3</text>
<text x="257.2" y="199.9">4</text>
</g>
<g font-size="2.3" fill="#000080">
<text x="180.3" y="43.4">Button Debouncing</text>
<text x="25.1" y="51.1">Rotary Encoder Debouncing</text>
<text x="114.1" y="51.1">Switch Debouncing</text>
<text x="218.5" y="51.1">10ms Debouncer 5</text>
<text x="55.6" y="58.7">1ms Debouncer 1</text>
<text x="134.5" y="58.7">10ms Debouncer 1</text>
<text x="218.5" y="68.9">10ms Debouncer 6</text>
<text x="55.6" y="76.5">1ms Debouncer 2</text>
<text x="134.5" y="76.5">10ms Debouncer 2</text>
<text x="218.5" y="86.7">10ms Debouncer 7</text>
<text x="55.6" y="94.3">1ms Debouncer 3</text>
<text x="134.5" y="94.3">10ms Debouncer 3</text>
<text x="218.5" y="104.5">10ms Debouncer 8</text>
<text x="55.6" y="112.1">1ms Debouncer 4</text>
<text x="134.5" y="112.1">10ms Debouncer 4</text>
<text x="218.5" y="122.3">10ms Debouncer 9</text>
</g>
<g font-size="2.3" fill="#800000">
<text x="214" y="48.5">3V3</text>
<text x="51.2" y="56.1">3V3</text>
<text x="130.1" y="56.1">3V3</text>
<text x="183.7" y="59.9">BTN_MIDDLE_RAW</text>
<text x="223.6" y="54.9">VIN</text>
<text x="223.6" y="59.9">IN</text>
<text x="231.6" y="59.9">OUT</text>
<text x="245.5" y="59.9">BTN_MIDDLE</text>
<text x="60.7" y="62.5">VIN</text>
<text x="139.6" y="62.5">VIN</text>
<text x="28.1" y="67.6">ROT_ENC_1_A_RAW</text>
<text x="60.7" y="67.6">IN</text>
<text x="68.7" y="67.6">OUT</text>
<text x="82.3" y="67.6">ROT_ENC_1_A</text>
<text x="117.5" y="67.6">SW1_RAW</text>
<text x="139.6" y="67.6">IN</text>
<text x="147.7" y="67.6">OUT</text>
<text x="161.6" y="67.6">SW1</text>
<text x="184" y="77.8">BTN_TOP_LEFT_RAW</text>
<text x="223.6" y="72.7">VIN</text>
<text x="223.6" y="77.8">IN</text>
<text x="231.6" y="77.8">OUT</text>
<text x="244.5" y="77.8">BTN_TOP_LEFT</text>
<text x="60.7" y="80.3">VIN</text>
<text x="139.6" y="80.3">VIN</text>
<text x="28.2" y="85.4">ROT_ENC_1_B_RAW</text>
<text x="60.7" y="85.4">IN</text>
<text x="68.7" y="85.4">OUT</text>
<text x="82.4" y="85.4">ROT_ENC_1_B</text>
<text x="117.5" y="85.4">SW2_RAW</text>
<text x="139.6" y="85.4">IN</text>
<text x="147.7" y="85.4">OUT</text>
<text x="161.5" y="85.4">SW2</text>
<text x="183.2" y="95.6">BTN_TOP_RIGHT_RAW</text>
<text x="223.6" y="90.5">VIN</text>
<text x="223.6" y="95.6">IN</text>
<text x="231.6" y="95.6">OUT</text>
<text x="243.8" y="95.6">BTN_TOP_RIGHT</text>
<text x="60.7" y="98.1">VIN</text>
<text x="139.6" y="98.1">VIN</text>
<text x="28.1" y="103.2">ROT_ENC_2_A_RAW</text>
<text x="60.7" y="103.2">IN</text>
<text x="68.7" y="103.2">OUT</text>
<text x="82.3" y="103.2">ROT_ENC_2_A</text>
<text x="117.5" y="103.2">SW3_RAW</text>
<text x="139.6" y="103.2">IN</text>
<text x="147.7" y="103.2">OUT</text>
<text x="161.5" y="103.2">SW3</text>
<text x="184.1" y="113.4">BTN_PADDLE_LEFT_RAW</text>
<text x="223.6" y="108.3">VIN</text>
<text x="223.6" y="113.4">IN</text>
<text x="231.6" y="113.4">OUT</text>
<text x="246" y="113.4">BTN_PADDLE_LEFT</text>
<text x="60.7" y="116">VIN</text>
<text x="139.6" y="116">VIN</text>
<text x="28.2" y="121">ROT_ENC_2_B_RAW</text>
<text x="60.7" y="121">IN</text>
<text x="68.7" y="121">OUT</text>
<text x="82.4" y="121">ROT_ENC_2_B</text>
<text x="117.5" y="121">SW4_RAW</text>
<text x="139.6" y="121">IN</text>
<text x="147.7" y="121">OUT</text>
<text x="161.5" y="121">SW4</text>
<text x="183.4" y="131.2">BTN_PADDLE_RIGHT_RAW</text>
<text x="223.6" y="126.2">VIN</text>
<text x="223.6" y="131.2">IN</text>
<text x="231.6" y="131.2">OUT</text>
<text x="245.2" y="131.2">BTN_PADDLE_RIGHT</text>
</g>
</svg>
